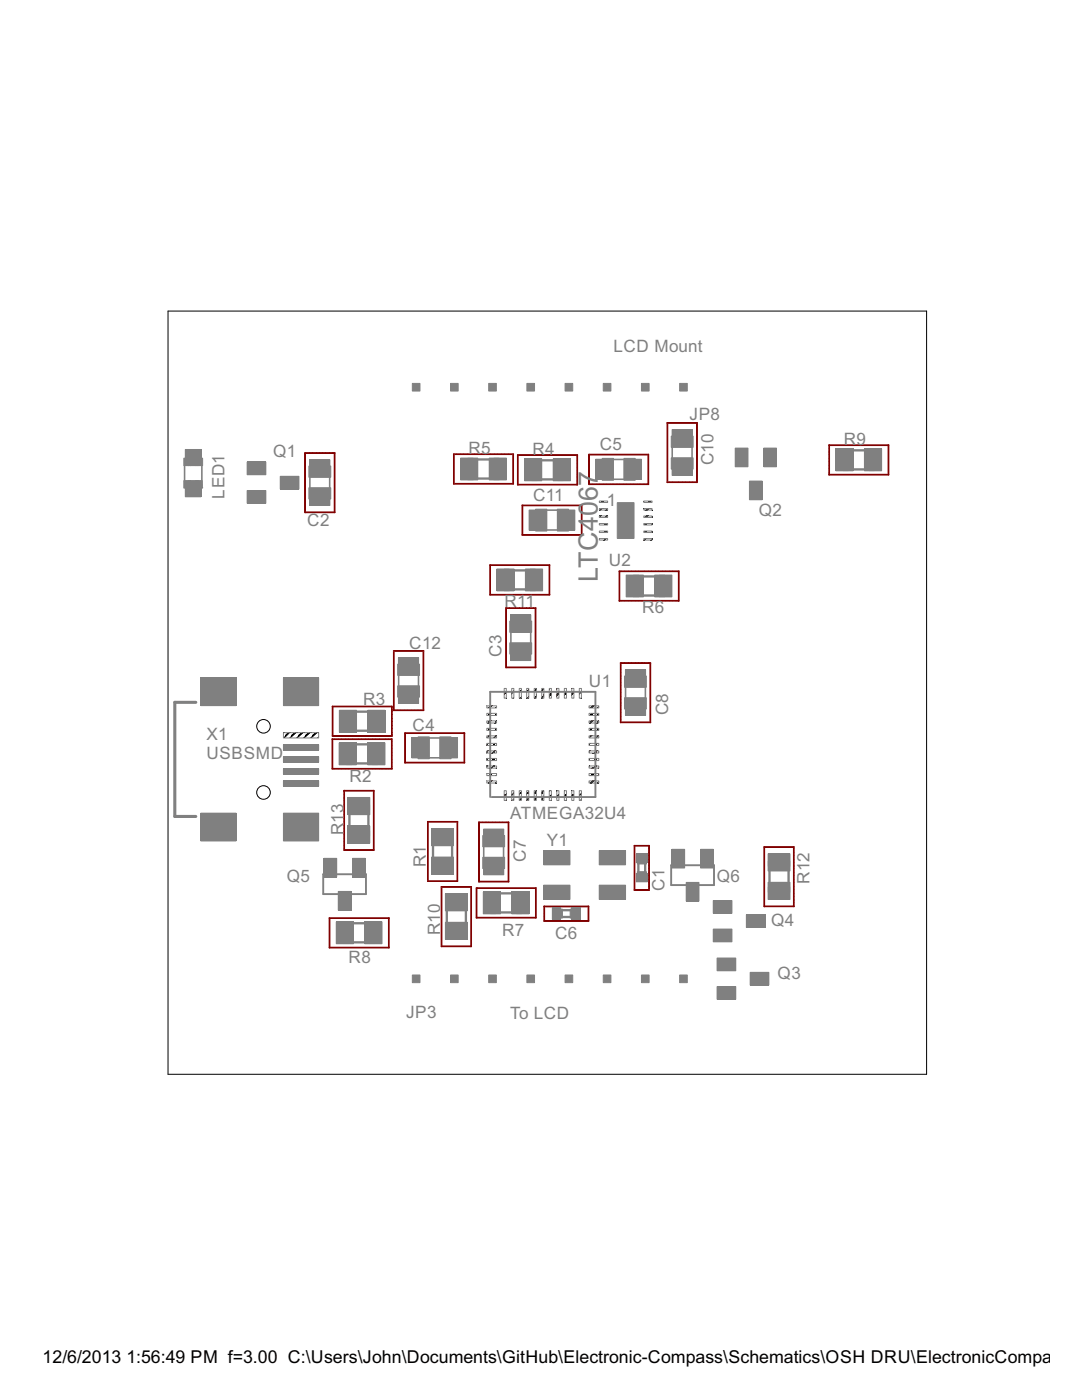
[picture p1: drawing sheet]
<svg xmlns="http://www.w3.org/2000/svg" width="216mm" height="279mm" viewBox="0 0 216 279" stroke-linecap="round" stroke-linejoin="round" font-family="sans-serif">
<g fill="#800000" stroke="#800000" stroke-width=".2">
<path d="M91.2 163.9l.1 .1v11.9h-.1z"/>
<path d="M85.3 164h.1v11.9h-.1z"/>
<path d="M85.3 164l6-.1v.1l-6 .1z"/>
<path d="M85.3 175.8h6v.1h-6z"/>
<path d="M66.3 147.5l11.9-.1 .1 .2h-12z"/>
<path d="M66.3 153.4h11.9l.1 .1h-12z"/>
<path d="M66.3 147.5h.1v6h-.1z"/>
<path d="M78.1 147.5h.2l-.1 6h-.1z"/>
<path d="M66.3 141l11.9-.1 .1 .1-12 .1z"/>
<path d="M66.3 146.9l11.9-.1 .1 .1-12 .1z"/>
<path d="M66.3 141h.1v6l-.1-.1z"/>
<path d="M78.1 141h.2l-.1 6-.1-.1z"/>
<path d="M103.3 90.8l11.9-.1 .1 .1-12 .1z"/>
<path d="M103.3 96.7l11.9-.1 .1 .2h-12z"/>
<path d="M103.3 90.8h.1v6h-.1z"/>
<path d="M115.1 90.8h.2l-.1 6h-.1z"/>
<path d="M90.5 90.6h11.9l.1 .1h-12z"/>
<path d="M90.5 96.5h11.9l.1 .1h-12z"/>
<path d="M90.5 90.6h.1v6h-.1z"/>
<path d="M102.3 90.6h.2l-.1 6h-.1z"/>
<path d="M123.6 119.8h11.9v.1l-11.9 .1z"/>
<path d="M123.5 114l12-.1v.1l-11.9 .1z"/>
<path d="M135.4 114h.1v6l-.1-.1z"/>
<path d="M123.5 114h.2l-.1 6-.1-.1z"/>
<path d="M117.5 90.7h11.9v.1h-11.9z"/>
<path d="M117.5 96.6h11.9v.1h-11.9z"/>
<path d="M117.5 90.7h.1v6h-.1z"/>
<path d="M129.3 90.7h.1v6h-.1z"/>
<path d="M139 84.4h.1v11.9h-.1z"/>
<path d="M133.1 84.3l.1 .1v11.9h-.1z"/>
<path d="M133.1 84.3h6v.1l-6 .1z"/>
<path d="M133.1 96.2h6v.1h-6z"/>
<path d="M104.2 100.8h11.9v.1h-11.9z"/>
<path d="M104.2 106.7h11.9v.1h-11.9z"/>
<path d="M104.2 100.8h.1v6h-.1z"/>
<path d="M116 100.8h.1v6h-.1z"/>
<path d="M84.4 129.9h.2l-.1 11.9h-.1z"/>
<path d="M78.5 129.9h.2l-.1 11.9h-.1z"/>
<path d="M78.5 129.9l6-.1 .1 .1-6.1 .1z"/>
<path d="M78.5 141.7h6l.1 .1h-6.1z"/>
<path d="M80.8 152.2l11.9-.1v.1l-11.9 .1z"/>
<path d="M80.8 146.3l11.9-.1v.1l-11.9 .1z"/>
<path d="M92.6 146.3h.1v6l-.1-.1z"/>
<path d="M80.8 146.3h.1v6l-.1-.1z"/>
<path d="M65.7 183.2h11.9l.1 .1h-12z"/>
<path d="M65.7 189.1l11.9-.1 .1 .1-12 .1z"/>
<path d="M65.7 183.2h.1v6l-.1-.1z"/>
<path d="M77.5 183.2h.2l-.1 6-.1-.1z"/>
<path d="M60.8 90.4h.1v11.9h-.1z"/>
<path d="M66.7 90.4h.1v11.9h-.1z"/>
<path d="M60.8 102.2h6v.1h-6z"/>
<path d="M60.8 90.4l6-.1v.1l-6 .1z"/>
<path d="M100.9 121.3h.1v12l-.1-.1z"/>
<path d="M106.8 121.3h.1v12l-.1-.1z"/>
<path d="M100.9 133.2l6-.1v.1l-6 .1z"/>
<path d="M100.9 121.3h6v.1h-6z"/>
<path d="M126.5 168.8h.2l-.1 8.9h-.1z"/>
<path d="M126.5 168.8l3-.1 .1 .1-3 .1z"/>
<path d="M129.4 168.8h.2l-.1 8.9h-.1z"/>
<path d="M126.5 177.6l3-.1 .1 .2h-3z"/>
<path d="M108.5 183.8l9-.1v.1l-8.9 .1z"/>
<path d="M108.5 180.9h.2l-.1 3-.1-.1z"/>
<path d="M108.5 180.9l9-.1v.1l-8.9 .1z"/>
<path d="M117.3 180.9h.2v3l-.2-.1z"/>
<path d="M101.4 164.1h.1v11.9h-.1z"/>
<path d="M95.5 164.1h.2l-.1 11.9h-.1z"/>
<path d="M95.5 164.1l6-.1v.1l-6 .1z"/>
<path d="M95.5 175.9h6v.1h-6z"/>
<path d="M95 183.1h12v.1h-11.9z"/>
<path d="M95 177.2h12v.1h-11.9z"/>
<path d="M106.8 177.2h.2v6h-.2z"/>
<path d="M95 177.2h.2l-.1 6h-.1z"/>
<path d="M165.4 88.8h11.9l.1 .1h-12z"/>
<path d="M165.4 94.7h11.9l.1 .1h-12z"/>
<path d="M165.4 88.8h.1v6h-.1z"/>
<path d="M177.2 88.8h.2l-.1 6h-.1z"/>
<path d="M93.9 177h.2l-.1 11.9h-.1z"/>
<path d="M88.1 176.9l.1 .1-.1 11.9h-.1z"/>
<path d="M88.1 176.9h5.9l.1 .1-6 .1z"/>
<path d="M88 188.8h6l.1 .1h-6z"/>
<path d="M123.8 132.3h.1v11.9h-.1z"/>
<path d="M129.7 132.3h.1v11.9h-.1z"/>
<path d="M123.8 144.1h6v.1h-6z"/>
<path d="M123.8 132.3l6-.1v.2h-6z"/>
<path d="M97.8 118.6h11.9v.1l-11.9 .1z"/>
<path d="M97.7 112.8l12-.1v.1l-11.9 .1z"/>
<path d="M109.6 112.8h.1v6l-.1-.1z"/>
<path d="M97.7 112.8h.2l-.1 6-.1-.1z"/>
<path d="M152.4 169h.2l-.1 12-.1-.1z"/>
<path d="M158.3 169h.2l-.1 12-.1-.1z"/>
<path d="M152.4 180.8h6l.1 .1-6 .1z"/>
<path d="M152.4 169h6l.1 .1h-6z"/>
<path d="M68.6 157.8h.1v11.9h-.1z"/>
<path d="M74.5 157.7l.2 .1-.1 11.9h-.1z"/>
<path d="M68.6 169.6h6l.1 .1h-6.1z"/>
<path d="M68.6 157.8l6-.1 .1 .1-6.1 .1z"/>
</g>
<g fill="#808080" stroke="#808080" stroke-width=".2">
<path d="M97.1 140.9h2v.4h-2z"/>
<path d="M97.1 142.4h2v.4h-2z"/>
<path d="M97.1 143.9h2v.4h-2z"/>
<path d="M97.1 145.4h2v.4h-2z"/>
<path d="M97.1 146.9h2v.4h-2z"/>
<path d="M97.1 148.4h2v.4h-2z"/>
<path d="M97.1 149.9h2v.4h-2z"/>
<path d="M97.1 151.4h2v.4h-2z"/>
<path d="M97.1 152.9h2v.4h-2z"/>
<path d="M97.1 154.4h2v.4h-2z"/>
<path d="M97.1 155.9h2v.4h-2z"/>
<path d="M100.6 157.8h.4v1.9h-.4z"/>
<path d="M102.1 157.8h.4v1.9h-.4z"/>
<path d="M103.6 157.8h.4v1.9h-.4z"/>
<path d="M105.1 157.8h.4v1.9h-.4z"/>
<path d="M106.6 157.8h.4v1.9h-.4z"/>
<path d="M108.1 157.8h.4v1.9h-.4z"/>
<path d="M109.6 157.8h.4v1.9h-.4z"/>
<path d="M111.1 157.8h.4v1.9h-.4z"/>
<path d="M112.6 157.8h.4v1.9h-.4z"/>
<path d="M114.1 157.8h.4v1.9h-.4z"/>
<path d="M115.6 157.8h.4v1.9h-.4z"/>
<path d="M117.5 155.9h2v.4h-2z"/>
<path d="M117.5 154.4h2v.4h-2z"/>
<path d="M117.5 152.9h2v.4h-2z"/>
<path d="M117.5 151.4h2v.4h-2z"/>
<path d="M117.5 149.9h2v.4h-2z"/>
<path d="M117.5 148.4h2v.4h-2z"/>
<path d="M117.5 146.9h2v.4h-2z"/>
<path d="M117.5 145.4h2v.4h-2z"/>
<path d="M117.5 143.9h2v.4h-2z"/>
<path d="M117.5 142.4h2v.4h-2z"/>
<path d="M117.5 140.9h2v.4h-2z"/>
<path d="M115.6 137.4h.4v1.9h-.4z"/>
<path d="M114.1 137.4h.4v1.9h-.4z"/>
<path d="M112.6 137.4h.4v1.9h-.4z"/>
<path d="M111.1 137.4h.4v1.9h-.4z"/>
<path d="M109.6 137.4h.4v1.9h-.4z"/>
<path d="M108.1 137.4h.4v1.9h-.4z"/>
<path d="M106.6 137.4h.4v1.9h-.4z"/>
<path d="M105.1 137.4h.4v1.9h-.4z"/>
<path d="M103.6 137.4h.4v1.9h-.4z"/>
<path d="M102.1 137.4h.4v1.9h-.4z"/>
<path d="M100.6 137.4h.4v1.9h-.4z"/>
<path d="M86.1 165.4h4.4v3.4h-4.4z"/>
<path d="M86.1 171h4.4v3.5h-4.4z"/>
<path d="M56.6 151h7v1.1h-7z"/>
<path d="M56.6 148.6h7v1.1h-7z"/>
<path d="M56.6 155.8h7v1.1h-7z"/>
<path d="M56.6 153.4h7v1.1h-7z"/>
<path d="M40.1 162.3h7v5.5h-7z"/>
<path d="M40.1 135.3h7v5.5h-7z"/>
<path d="M56.6 162.3h7v5.5h-7z"/>
<path d="M56.6 135.3h7v5.5h-7z"/>
<path d="M56.6 146.2h7v1.1h-7z"/>
<path d="M67.7 148.3h3.4v4.3h-3.4z"/>
<path d="M73.4 148.3h3.4v4.3h-3.4z"/>
<path d="M67.7 141.8h3.4v4.3h-3.4z"/>
<path d="M73.4 141.8h3.4v4.3h-3.4z"/>
<path d="M104.7 91.6h3.4v4.3h-3.4z"/>
<path d="M110.4 91.6h3.4v4.3h-3.4z"/>
<path d="M91.9 91.4h3.4v4.4h-3.4z"/>
<path d="M97.6 91.4h3.4v4.4h-3.4z"/>
<path d="M130.6 114.8h3.5v4.3h-3.5z"/>
<path d="M124.9 114.8h3.5v4.3h-3.5z"/>
<path d="M118.9 91.7h3.4v4h-3.4z"/>
<path d="M124.6 91.7h3.4v4h-3.4z"/>
<path d="M134.1 85.7h4v3.5h-4z"/>
<path d="M134.1 91.4h4v3.5h-4z"/>
<path d="M105.6 101.8h3.4v4h-3.4z"/>
<path d="M111.3 101.8h3.4v4h-3.4z"/>
<path d="M37 96h3.1v3.1h-3.1z"/>
<path d="M37 89.7h3.1v3.1h-3.1z"/>
<path d="M152.4 89.4h2.5v3.8h-2.5z"/>
<path d="M146.7 89.4h2.5v3.8h-2.5z"/>
<path d="M149.5 96h2.6v3.7h-2.6z"/>
<path d="M79.5 131.3h4v3.4h-4z"/>
<path d="M79.5 136.9h4v3.5h-4z"/>
<path d="M87.9 147.2h3.4v4.1h-3.4z"/>
<path d="M82.2 147.2h3.4v4.1h-3.4z"/>
<path d="M143.1 191.2h3.7v2.5h-3.7z"/>
<path d="M143.1 196.9h3.7v2.5h-3.7z"/>
<path d="M149.7 194.1h3.7v2.5h-3.7z"/>
<path d="M67.1 184h3.4v4.3h-3.4z"/>
<path d="M72.8 184h3.4v4.3h-3.4z"/>
<path d="M61.8 97.5h4v3.4h-4z"/>
<path d="M61.8 91.8h4v3.4h-4z"/>
<path d="M101.9 128.4h4v3.4h-4z"/>
<path d="M101.9 122.7h4v3.4h-4z"/>
<path d="M142.3 179.7h3.7v2.6h-3.7z"/>
<path d="M142.3 185.4h3.7v2.6h-3.7z"/>
<path d="M148.9 182.6h3.8v2.5h-3.8z"/>
<path d="M49.3 92.2h3.7v2.5h-3.7z"/>
<path d="M49.3 97.9h3.7v2.5h-3.7z"/>
<path d="M55.9 95.1h3.7v2.5h-3.7z"/>
<path d="M108.5 176.7h5.2v2.8h-5.2z"/>
<path d="M119.6 169.8h5.2v2.8h-5.2z"/>
<path d="M108.5 169.8h5.2v2.8h-5.2z"/>
<path d="M119.6 176.7h5.2v2.8h-5.2z"/>
<path d="M126.9 174.3h2.3v1.7h-2.3z"/>
<path d="M126.9 170.4h2.3v1.7h-2.3z"/>
<path d="M114.1 181.2h1.7v2.3h-1.7z"/>
<path d="M110.2 181.2h1.7v2.3h-1.7z"/>
<path d="M96.5 165.5h4v3.4h-4z"/>
<path d="M96.5 171.2h4v3.4h-4z"/>
<path d="M102.1 178h3.5v4.4h-3.5z"/>
<path d="M96.4 178h3.5v4.4h-3.5z"/>
<path d="M166.8 89.6h3.4v4.4h-3.4z"/>
<path d="M172.5 89.6h3.4v4.4h-3.4z"/>
<path d="M88.9 178.4h4.3v3.4h-4.3z"/>
<path d="M88.9 184.1h4.3v3.4h-4.3z"/>
<path d="M67.5 177.9h2.5v3.7h-2.5z"/>
<path d="M64.6 171.3h2.6v3.7h-2.6z"/>
<path d="M70.3 171.3h2.6v3.7h-2.6z"/>
<path d="M136.9 176.1h2.6v3.7h-2.6z"/>
<path d="M134.1 169.5h2.5v3.7h-2.5z"/>
<path d="M139.8 169.5h2.5v3.7h-2.5z"/>
<path d="M124.8 139.4h4v3.4h-4z"/>
<path d="M124.8 133.7h4v3.4h-4z"/>
<path d="M104.8 113.6h3.5v4.3h-3.5z"/>
<path d="M99.1 113.6h3.5v4.3h-3.5z"/>
<path d="M153.3 176.1h4.3v3.4h-4.3z"/>
<path d="M153.3 170.4h4.3v3.4h-4.3z"/>
<path d="M69.4 164.8h4.4v3.5h-4.4z"/>
<path d="M69.4 159.2h4.4v3.4h-4.4z"/>
<path d="M119.6 104.5h1.6v.3h-1.6z"/>
<path d="M119.6 103h1.6v.3h-1.6z"/>
<path d="M119.6 106h1.6v.3h-1.6z"/>
<path d="M119.6 107.5h1.6v.3h-1.6z"/>
<path d="M119.6 101.5h1.6v.3h-1.6z"/>
<path d="M119.6 100h1.6v.3h-1.6z"/>
<path d="M128.5 100h1.6v.3h-1.6z"/>
<path d="M128.5 101.5h1.6v.3h-1.6z"/>
<path d="M128.5 103h1.6v.3h-1.6z"/>
<path d="M128.5 104.5h1.6v.3h-1.6z"/>
<path d="M128.5 106h1.6v.3h-1.6z"/>
<path d="M128.5 107.5h1.6v.3h-1.6z"/>
<path d="M86.2 166.8h4.2v1.1h-4.2z"/>
<path d="M86.2 172h4.2v1h-4.2z"/>
<path d="M69.1 148.3h1.1v4.3h-1.1z"/>
<path d="M74.3 148.3h1.1v4.3h-1.1z"/>
<path d="M69.2 141.8h1v4.3h-1z"/>
<path d="M74.3 141.8h1.1v4.3h-1.1z"/>
<path d="M106.1 91.6h1.1v4.3h-1.1z"/>
<path d="M111.3 91.6h1.1v4.3h-1.1z"/>
<path d="M93.4 91.5h1v4.2h-1z"/>
<path d="M98.5 91.5h1.1v4.2h-1.1z"/>
<path d="M131.6 114.8h1v4.3h-1z"/>
<path d="M126.4 114.8h1v4.3h-1z"/>
<path d="M120.2 91.5h2.2v4.3h-2.2z"/>
<path d="M124.5 91.5h2.2v4.3h-2.2z"/>
<path d="M133.9 87h4.4v2.3h-4.4z"/>
<path d="M133.9 91.4h4.4v2.2h-4.4z"/>
<path d="M106.9 101.6h2.2v4.4h-2.2z"/>
<path d="M111.2 101.6h2.3v4.4h-2.3z"/>
<path d="M36.7 95.9h1v1.5h-1z"/>
<path d="M39.1 95.9h.4v.8h-.4z"/>
<path d="M37.6 95.9h.4v.8h-.4z"/>
<path d="M38 95.9h1.1v.5h-1.1z"/>
<path d="M36.7 91.4h1v1.5h-1z"/>
<path d="M39.5 91.4h.9v1.5h-.9z"/>
<path d="M37.6 92.2h.4v.7h-.4z"/>
<path d="M39.1 92.2h.4v.7h-.4z"/>
<path d="M38 92.4h1.1v.5h-1.1z"/>
<path d="M39.5 95.9h.8v.9h-.8z"/>
<path d="M39.5 97.2h.9v.2h-.9z"/>
<path d="M152.8 90.8h1.5v1.8h-1.5z"/>
<path d="M147.3 90.8h1.5v1.8h-1.5z"/>
<path d="M150.1 96.5h1.5v1.8h-1.5z"/>
<path d="M79.4 132.5h4.3v2.3h-4.3z"/>
<path d="M79.4 136.9h4.3v2.2h-4.3z"/>
<path d="M87.8 147.1h2.2v4.3h-2.2z"/>
<path d="M83.4 147.1h2.3v4.3h-2.3z"/>
<path d="M128 194.6h1.5v1.5h-1.5z"/>
<path d="M120.4 194.6h1.5v1.5h-1.5z"/>
<path d="M112.8 194.6h1.5v1.5h-1.5z"/>
<path d="M105.1 194.6h1.6v1.5h-1.6z"/>
<path d="M97.5 194.6h1.5v1.5h-1.5z"/>
<path d="M89.9 194.6h1.5v1.5h-1.5z"/>
<path d="M82.3 194.6h1.5v1.5h-1.5z"/>
<path d="M135.6 194.6h1.5v1.5h-1.5z"/>
<path d="M144.5 191.8h1.8v1.5h-1.8z"/>
<path d="M144.5 197.4h1.8v1.4h-1.8z"/>
<path d="M150.2 194.6h1.8v1.4h-1.8z"/>
<path d="M68.5 184h1.1v4.3h-1.1z"/>
<path d="M73.7 184h1.1v4.3h-1.1z"/>
<path d="M89.9 76.5h1.5v1.5h-1.5z"/>
<path d="M97.5 76.5h1.5v1.5h-1.5z"/>
<path d="M105.1 76.5h1.6v1.5h-1.6z"/>
<path d="M112.8 76.5h1.5v1.5h-1.5z"/>
<path d="M120.4 76.5h1.5v1.5h-1.5z"/>
<path d="M128 76.5h1.5v1.5h-1.5z"/>
<path d="M135.6 76.5h1.5v1.5h-1.5z"/>
<path d="M82.3 76.5h1.5v1.5h-1.5z"/>
<path d="M61.6 97.3h4.4v2.3h-4.4z"/>
<path d="M61.6 93h4.4v2.2h-4.4z"/>
<path d="M101.7 128.3h4.4v2.2h-4.4z"/>
<path d="M101.7 124h4.4v2.2h-4.4z"/>
<path d="M143.7 180.3h1.8v1.5h-1.8z"/>
<path d="M143.7 185.9h1.8v1.4h-1.8z"/>
<path d="M149.5 183.1h1.7v1.4h-1.7z"/>
<path d="M50.7 92.8h1.8v1.5h-1.8z"/>
<path d="M50.7 98.4h1.8v1.4h-1.8z"/>
<path d="M56.5 95.6h1.7v1.4h-1.7z"/>
<path d="M127.2 174h1.8v.9h-1.8z"/>
<path d="M127.2 171.5h1.8v.9h-1.8z"/>
<path d="M113.8 181.4h.9v1.8h-.9z"/>
<path d="M111.3 181.4h.9v1.8h-.9z"/>
<path d="M96.3 166.8h4.4v2.2h-4.4z"/>
<path d="M96.3 171.1h4.4v2.2h-4.4z"/>
<path d="M103.1 178.1h1v4.2h-1z"/>
<path d="M97.9 178.1h1v4.2h-1z"/>
<path d="M168.2 89.6h1.1v4.3h-1.1z"/>
<path d="M173.4 89.6h1.1v4.3h-1.1z"/>
<path d="M88.9 179.8h4.3v1.1h-4.3z"/>
<path d="M88.9 185h4.3v1h-4.3z"/>
<path d="M68.1 178.6h1.3v1.7h-1.3z"/>
<path d="M65.3 172.6h1.3v1.7h-1.3z"/>
<path d="M70.9 172.6h1.4v1.7h-1.4z"/>
<path d="M137.5 176.8h1.4v1.7h-1.4z"/>
<path d="M134.7 170.8h1.4v1.7h-1.4z"/>
<path d="M140.3 170.8h1.4v1.7h-1.4z"/>
<path d="M124.6 139.3h4.4v2.2h-4.4z"/>
<path d="M124.6 134.9h4.4v2.3h-4.4z"/>
<path d="M105.8 113.6h1v4.3h-1z"/>
<path d="M100.6 113.6h1v4.3h-1z"/>
<path d="M153.3 177h4.3v1.1h-4.3z"/>
<path d="M153.3 171.8h4.3v1.1h-4.3z"/>
<path d="M69.5 165.8h4.2v1h-4.2z"/>
<path d="M69.5 160.6h4.2v1h-4.2z"/>
</g>
<g fill="#808080" stroke="#808080" stroke-width=".2">
<path d="M123.2 100.3l3.3 .1v7h-3.3z" fill-rule="evenodd"/>
<path d="M39.6 96.6a.46 .46 0 0 1 .7 .2 .46 .46 0 0 1-.3 .6 .46 .46 0 0 1-.6-.4h.4a.16 .16 0 0 1 .2-.2 .16 .16 0 0 1 0 .3l-.6-.1z" fill-rule="evenodd"/>
</g>
<path d="M97.8 159.1v-21h21v21h-20.7M64.5 174.5h8.5v3.9h-8.5zM133.9 172.7h8.6v3.9h-8.6z" fill="none" stroke="#808080" stroke-width=".38"/>
<g fill="none" stroke="#808080" stroke-width=".47">
<path d="M94.3 91.7h4.3M94.3 95.5h4.3M107.1 91.9h4.3M107.1 95.7h4.3M169.2 89.9h4.3M169.2 93.7h4.3M101.6 117.6h4.2M101.6 113.8h4.2M127.4 118.9h4.3M127.4 115h4.3M70.1 148.5h4.3M70.1 152.4h4.3"/>
<path d="M70.1 142h4.3M70.1 145.8h4.3M69.7 161.6v4.2M73.5 161.6v4.2M86.4 167.8v4.2M90.2 167.8v4.2M98.9 178.3h4.2M127.4 172.5v1.4M128.7 172.5v1.4M153.5 172.8v4.3M157.4 172.8v4.3M69.5 184.3h4.3"/>
<path d="M69.5 188.1h4.3M89.2 180.8v4.3M93 180.8v4.3M98.9 182.1h4.2M112.3 183h1.4M112.3 181.7h1.4"/>
</g>
<path d="M39.1 140.2h-4.2v22.7h4.2" fill="none" stroke="#808080" stroke-width=".61"/>
<g fill="none" stroke="#808080" stroke-width=".32">
<path d="M36.8 92.8v3.2M37.5 97.2a1.06 1.06 0 0 1 1.1-.9 1.06 1.06 0 0 1 1 .9M37.5 91.7a1.06 1.06 0 0 0 1.1 .8 1.06 1.06 0 0 0 1-.8M40.3 92.9v4.3M61.8 95.2v2.3M65.8 95.2v2.2M122.3 91.7h2.3M122.4 95.7h2.2M134.1 89.2v2.3M138.1 89.2v2.3M109 101.8h2.3M109.1 105.8h2.2"/>
<path d="M79.5 134.7v2.3M83.5 134.7v2.3M101.9 126.1v2.3M105.9 126.1v2.2M124.8 137.1v2.3M128.8 137.1v2.2M85.6 151.2h2.3M85.6 147.3h2.2M96.5 169v2.2M100.5 168.9v2.3"/>
</g>
<g fill="none" stroke="#000" stroke-width=".2">
<path d="M33.5 62.1h151.4v152.3h-151.4z"/>
<circle cx="52.6" cy="158.2" r="1.35"/>
<circle cx="52.6" cy="144.9" r="1.35"/>
</g>
<text font-size="6" fill="#808080" x="119.3" y="116.2" transform="rotate(-90 119.3 116.2)">LTC4067</text>
<g font-size="4">
<text x="8.5" y="272">12/6/2013</text>
<text x="25.2" y="272">1:56:49 PM f=3.00 C:\Users\John\Documents\GitHub\Electronic-Compass\Schematics\OSH DRU\ElectronicCompass_T</text>
</g>
<g font-size="3.8" fill="#808080">
<text x="122.4" y="70.2">LCD Mount</text>
<text x="137.6" y="83.9">JP8</text>
<text x="119.7" y="89.9">C5</text>
<text x="168.4" y="88.7">R9</text>
<text x="54.5" y="91.2">Q1</text>
<text x="93.5" y="90.5">R5</text>
<text x="106.3" y="90.7">R4</text>
<text x="142.4" y="92.9" transform="rotate(-90 142.4 92.9)">C10</text>
<text x="44.8" y="99.5" transform="rotate(-90 44.8 99.5)">LED1</text>
<text x="106.4" y="100">C11</text>
<text x="121.1" y="100.9">1</text>
<text x="61.3" y="105">C2</text>
<text x="151.4" y="103">Q2</text>
<text x="121.5" y="113">U2</text>
<text x="100.7" y="121.2">R11</text>
<text x="128.1" y="122.4">R6</text>
<text x="81.7" y="129.5">C12</text>
<text x="100.1" y="131" transform="rotate(-90 100.1 131)">C3</text>
<text x="117.5" y="137.2">U1</text>
<text x="72.4" y="140.7">R3</text>
<text x="133.3" y="142.8" transform="rotate(-90 133.3 142.8)">C8</text>
<text x="41.2" y="147.7">X1</text>
<text x="82.3" y="145.9">C4</text>
<text x="41.2" y="151.6">USBSMD</text>
<text x="69.7" y="156.1">R2</text>
<text x="68.6" y="166.7" transform="rotate(-90 68.6 166.7)">R13</text>
<text x="101.8" y="163.4">ATMEGA32U4</text>
<text x="84.9" y="173.1" transform="rotate(-90 84.9 173.1)">R1</text>
<text x="104.9" y="172" transform="rotate(-90 104.9 172)">C7</text>
<text x="109.1" y="168.9">Y1</text>
<text x="57.2" y="176.1">Q5</text>
<text x="132.6" y="177.8" transform="rotate(-90 132.6 177.8)">C1</text>
<text x="143" y="176.1">Q6</text>
<text x="161.5" y="176.5" transform="rotate(-90 161.5 176.5)">R12</text>
<text x="153.9" y="184.7">Q4</text>
<text x="87.8" y="186.7" transform="rotate(-90 87.8 186.7)">R10</text>
<text x="100.2" y="186.7">R7</text>
<text x="110.8" y="187.3">C6</text>
<text x="69.6" y="192.2">R8</text>
<text x="155.2" y="195.4">Q3</text>
<text x="81" y="203.1">JP3</text>
<text x="101.8" y="203.4">To LCD</text>
</g>
</svg>
